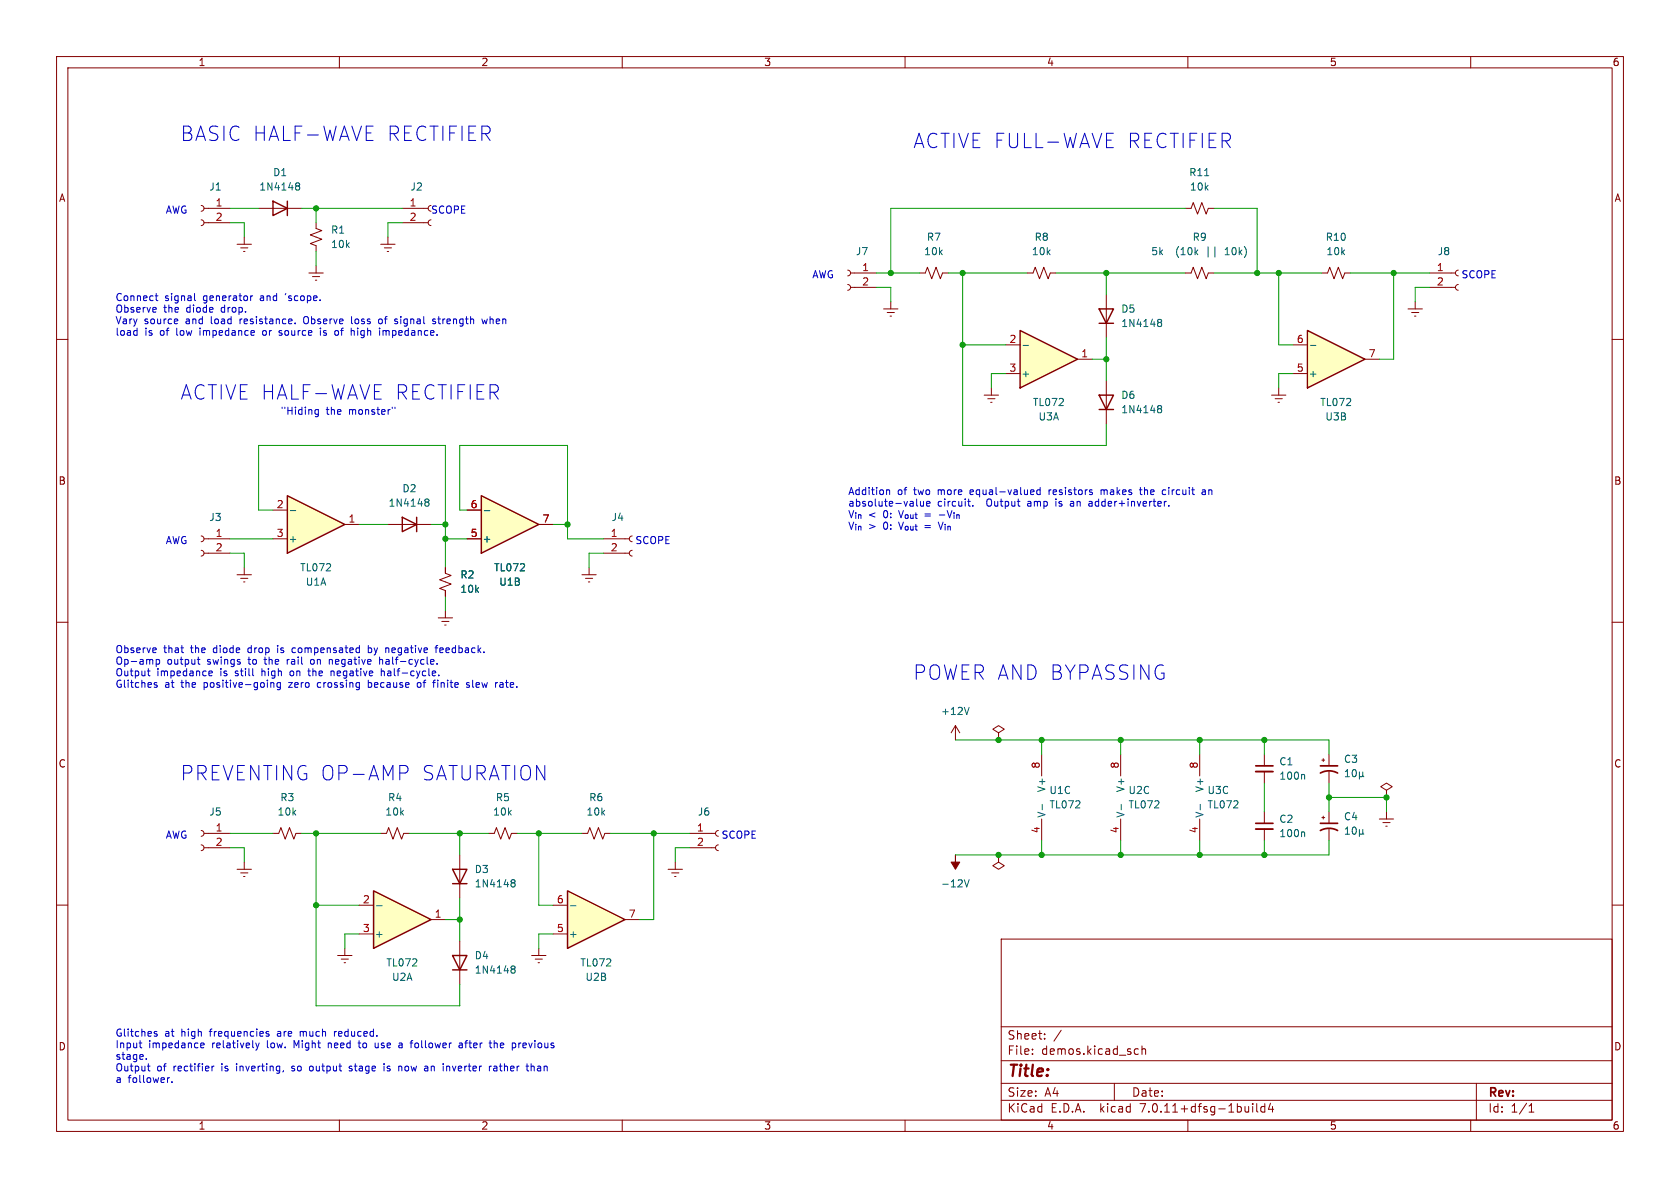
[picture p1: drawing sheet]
<svg xmlns="http://www.w3.org/2000/svg" width="297mm" height="210mm" viewBox="0 0 297 210" stroke-linecap="round" stroke-linejoin="round" font-family="sans-serif">
<g fill="none" stroke="#840000" stroke-width=".18">
<path d="M10 10h277v190h-277zM12 12h273v186h-273zM60 10v2M110 10v2M160 10v2M210 10v2M260 10v2M10 60h2M285 60h2M10 110h2M41.9 101.6h2.5M42.5 102.2h1.3"/>
<path d="M43.1 102.9h.2M43.2 100.3v1.3M285 110h2M10 160h2M48.3 147.3h1l.4-1 .7 2 .8-2 .7 2 .4-1h1M285 160h2M177 166h108v32h-108zM60 198v2M110 198v2M160 198v2M177 194.5h108M177 191.5h108"/>
<path d="M177 187.5h108M177 181.5h108M182.5 186.3v.1M182.5 185.5v.1M184.7 183.6v.1M184.7 182.8v.1M187.6 182.1l-1.3 2M197 191.5v3M200.8 185.4l.4 .1M201.2 186.3l-.4 .1M201.9 185.5l.2-.1 .4 .1v.9M201.9 184.9v1.5"/>
<path d="M210 198v2M221.5 195.1v.1M221.5 195.6v1M222.2 195.1v1.3l.2 .2M223.6 195.1v1.5M223.6 195.7l-.4-.1-.3 .3v.4l.1 .2h.6M224.6 195l-.4 1.1h1M225 195.6v1M260 198v2M261 191.5v6.5M270.3 196.6h.9M270.3 195.5l.4-.4v1.5"/>
</g>
<path d="M50.8 87.6l10.2 5.1-10.2 5.1z" fill="#ffffc2"/>
<path d="M50.8 87.6l10.2 5.1-10.2 5.1z" fill="none" stroke="#840000" stroke-width=".25"/>
<g fill="none" stroke="#840000" stroke-width=".18">
<path d="M55.9 39.4v1l1 .4-2 .7 2 .8-2 .8 1 .3v1.1M67.3 43.2h2.5M67.9 43.8h1.3M68.5 44.5h.2M68.6 41.9v1.3M35.6 97.3l.3 .1 .2 .4-.2 .4-.3 .1M35.6 94.7l.3 .2 .2 .4-.2 .3-.3 .2M36.1 95.3h4.5M36.1 97.8h4.5M48.3 90.2h2.5M48.3 95.3h2.5M61 92.7h2.5"/>
<path d="M59.7 168.9h2.5M60.3 169.5h1.3M60.8 170.2h.3M61 167.6v1.3"/>
</g>
<path d="M51.3 90.3h1" fill="none" stroke="#006464" stroke-width=".18"/>
<path d="M66 157.5l10.2 5.1-10.2 5z" fill="#ffffc2"/>
<path d="M48.3 35.6l2.5 1.2-2.5 1.3zM50.8 35.6v2.5M71.1 91.4l2.6 1.3-2.6 1.3zM73.7 91.4v2.6M66 157.5l10.2 5.1-10.2 5zM80 168.9h2.5l-1.2 2.6zM80 171.5h2.5" fill="none" stroke="#840000" stroke-width=".25"/>
<g fill="none" stroke="#840000" stroke-width=".18">
<path d="M45.7 36.8h7.6M41.9 43.2h2.5M42.5 43.8h1.3M43.1 44.5h.2M43.2 41.9v1.3M54.6 48.3h2.5M55.2 48.9h1.3M55.8 49.5h.2M55.9 47v1.3M68.6 92.7h7.6M168.9 128.3l-.8 1.2M168.9 128.3v2.5"/>
<path d="M168.9 128.3l.8 1.2M176.5 129.5l1-.6-1-.6-1 .6 1 .6v1.3M176.5 130.8h.1M223.5 133.4v2M223.5 136.4v2M233.7 134.4h.5M233.9 134.1v.5M234.9 133.4v2M234.9 136.4v2M245.1 139.7l1-.6-1-.7-1 .7 1 .6v1.3M67.3 147.3h1l.4-1 .8 2 .7-2 .8 2 .4-1h1M86.4 147.3h1l.4-1 .7 2 .8-2 .7 2 .4-1h1"/>
<path d="M118.1 153.7h2.5M118.7 154.3h1.3M119.3 154.9h.2M119.4 152.4v1.3M121.9 147.3h4.6M121.9 149.9h4.6M127 149.4l-.3 .1-.2 .3 .1 .4 .4 .2M127 146.8l-.3 .1-.2 .4 .1 .4 .4 .1M176.5 151.1v1.3l-1 .6 1 .7 1-.7-1-.6M176.5 151.1h.1M223.5 143.5v2M223.5 146.6v2"/>
<path d="M233.7 144.5h.5M233.9 144.3v.5M234.9 143.5v2M234.9 146.6v2M245.1 141h.1M63.5 160h2.5M63.5 165.1h2.5M76.2 162.6h2.5M81.3 166.4v7.6M94 168.9h2.5M94.6 169.5h1.3M95.1 170.2h.3"/>
<path d="M95.2 167.6v1.3"/>
</g>
<g fill="none" stroke="#006464" stroke-width=".18">
<path d="M52.4 32.8l.1 .1M52.4 32.4l.3-.1 .2 .2 .1 .1-.3 .3M52.5 32.9h.2M52.5 32.9h-.1M52.7 32.9l.3 .2-.1 .4-.2 .1-.3-.1M75.2 88.7l.2 .1M75.2 88.3l.4-.1 .2 .1v.2l-.2 .3M75.4 88.8h.2M75.4 88.8h-.2M75.6 88.8l.2 .2v.4l-.2 .1-.4-.1M171.3 125l-.4 1.3M230.5 136.9l.1 .2v.6"/>
<path d="M237.8 136.4l.4-.4v1.3M237.8 137.3h.8M239.2 136.2l.2-.2a.68 .68 0 0 1 .4 .7 .68 .68 0 0 1-.4 .6l-.2-.1-.1-.4zM240.3 136.5v1.2M240.3 137.1l.2 .2h.2l.2-.2M240.9 136.5v.6M240.9 137.1l.2 .2M170.5 155.5l.4 1.3 .4-1.3M230.5 147.1l.1 .1v.7M237.8 147.5h.8M237.8 146.6l.4-.4v1.3M239.2 146.3l.2-.1a.68 .68 0 0 1 .4 .6 .68 .68 0 0 1-.4 .7l-.2-.2-.1-.3z"/>
<path d="M240.3 147.3l.2 .2h.2l.2-.2M240.3 146.6v1.3M240.9 147.3l.2 .2M240.9 146.6v.7M66.6 160.1h.9M90.5 171.2l.1 .1M90.5 170.8h.3l.2 .1 .1 .2-.3 .2M90.6 171.3h.2M90.6 171.3l-.1 .1M90.8 171.3l.3 .2-.1 .4-.2 .1h-.3"/>
</g>
<path d="M168.9 151.1v1.3h.8l-.8 1.3-.8-1.3h.8z" fill="#840000" stroke="#840000" stroke-width=".18"/>
<path d="M222 135.4h3M233.4 136.7a3.2 3.2 0 0 1 3.1 0M233.4 135.4h3.1M222 145.5h3M233.4 146.8a3.2 3.2 0 0 1 3.1 0M233.4 145.5h3.1" fill="none" stroke="#840000" stroke-width=".3"/>
<path d="M222 136.4h3M222 146.6h3" fill="none" stroke="#840000" stroke-width=".33"/>
<path d="M85.1 87.6l10.1 5.1-10.1 5.1z" fill="#ffffc2"/>
<path d="M85.1 87.6l10.1 5.1-10.1 5.1zM80 153.7h2.5l-1.2 2.5zM80 156.2h2.5" fill="none" stroke="#840000" stroke-width=".25"/>
<g fill="none" stroke="#840000" stroke-width=".18">
<path d="M35.6 38.9l.3 .1 .2 .4-.2 .3-.3 .2M35.6 36.3l.3 .2 .2 .3-.2 .4-.3 .1M36.1 39.4h4.5M36.1 36.8h4.5M71.1 39.4h4.6M71.1 36.8h4.6M76.2 38.9l-.3 .1-.2 .4 .1 .3 .4 .2M252.7 50.8h4.6M252.7 48.3h4.6M257.8 50.3l-.4 .2-.1 .3 .1 .4 .4 .1M257.8 47.8l-.4 .1-.1 .3 .1 .4 .4 .2M224.8 69.9h2.5"/>
<path d="M225.4 70.5h1.3M225.9 71.1h.3M226.1 68.6v1.3M82.5 95.3h2.6M82.5 90.2h2.6M95.2 92.7h2.6M106.7 95.3h4.6M106.7 97.8h4.6M111.8 97.3l-.4 .1-.1 .4 .1 .3 .4 .2M111.8 94.7l-.4 .2-.1 .3 .1 .4 .4 .2M77.5 109.2h2.5M78.1 109.9h1.3"/>
<path d="M78.6 110.5h.3M78.7 100.3v1l1.1 .4-2.1 .8 2.1 .8-2.1 .7 1 .4v1M78.7 108v1.2M102.9 101.6h2.5M103.5 102.2h1.3M104 102.9h.3M104.1 100.3v1.3M184.1 133.4v3.8M198.1 133.4v3.8M212.1 133.4v3.8M81.3 151.1v7.7M102.9 147.3h1l.4-1 .7 2 .8-2 .8 2 .3-1h1"/>
<path d="M184.1 144.8v3.8M198.1 144.8v3.8M212.1 144.8v3.8M243.8 144.8h2.6M244.5 145.4h1.2M245 146.1h.2M245.1 143.5v1.3"/>
</g>
<path d="M85.6 90.3h1M90.5 156l.1 .1M90.5 155.6l.3-.1 .2 .1 .1 .2-.3 .3M90.6 156.1h.2M90.6 156.1h-.1M90.8 156.1l.3 .2-.1 .4-.2 .1-.3-.1M184.2 142.2v1M198.2 142.2v1M212.2 142.2v1" fill="none" stroke="#006464" stroke-width=".18"/>
<path d="M231.1 58.4l10.2 5.1-10.2 5.1z" fill="#ffffc2"/>
<path d="M194.3 54.6h2.5l-1.2 2.6zM194.3 57.2h2.5M231.1 58.4l10.2 5.1-10.2 5.1zM194.3 69.9h2.5l-1.2 2.5zM194.3 72.4h2.5" fill="none" stroke="#840000" stroke-width=".25"/>
<path d="M195.6 52.1v7.6M195.6 67.3v7.6M228.6 66h2.5M228.6 61h2.5M241.3 63.5h2.5" fill="none" stroke="#840000" stroke-width=".18"/>
<path d="M204.8 56.9l.1 .1M204.8 56.5h.3l.2 .1 .1 .2-.3 .2M204.9 57h.2M204.9 57l-.1 .1M205.1 57l.3 .2-.1 .4-.2 .1h-.3M204.8 71.8l.3-.1 .2 .1 .1 .2-.3 .2M204.8 72.2h.1M204.9 72.2h.2M204.9 72.2l-.1 .1M205.1 72.2l.3 .3-.1 .3-.2 .2-.3-.1M231.7 61.1h.9" fill="none" stroke="#006464" stroke-width=".18"/>
<path d="M180.3 58.4l10.2 5.1-10.2 5.1z" fill="#ffffc2"/>
<path d="M180.3 58.4l10.2 5.1-10.2 5.1z" fill="none" stroke="#840000" stroke-width=".25"/>
<g fill="none" stroke="#840000" stroke-width=".18">
<path d="M209.5 36.8h1.1l.3-1 .8 2 .8-2 .7 2 .4-1h1M149.9 50.3l.3 .1 .2 .4-.2 .4-.3 .1M149.9 47.8l.3 .1 .2 .4-.2 .3-.3 .2M150.4 50.8h4.5M150.4 48.3h4.5M156.2 54.6h2.5M156.8 55.2h1.3M157.4 55.9h.2M157.5 53.3v1.3M162.6 48.3h1l.4-1.1 .7 2.1 .8-2.1 .7 2.1 .4-1h1M181.6 48.3h1l.4-1.1 .8 2.1 .7-2.1 .8 2.1 .4-1h1M209.5 48.3h1.1l.3-1.1 .8 2.1 .8-2.1 .7 2.1 .4-1h1"/>
<path d="M233.7 48.3h1l.4-1.1 .7 2.1 .8-2.1 .8 2.1 .3-1h1.1M174 69.9h2.5M174.6 70.5h1.3M175.1 71.1h.3M175.3 68.6v1.3M177.8 61h2.5M177.8 66h2.5M190.5 63.5h2.5M41.9 153.7h2.5M42.5 154.3h1.3M43.1 154.9h.2M43.2 152.4v1.3"/>
</g>
<path d="M213 31.1h.7M216.6 45h.7M216.7 44.1h-.1M180.9 61.1h.9" fill="none" stroke="#006464" stroke-width=".18"/>
<path d="M100.3 157.5l10.2 5.1-10.2 5z" fill="#ffffc2"/>
<path d="M100.3 157.5l10.2 5.1-10.2 5z" fill="none" stroke="#840000" stroke-width=".25"/>
<g fill="none" stroke="#840000" stroke-width=".18">
<path d="M248.9 54.6h2.6M249.6 55.2h1.2M250.1 55.9h.2M250.2 53.3v1.3M82.5 95.3h2.6M82.5 90.2h2.6M95.2 92.7h2.6M78.7 100.3v1M78.7 104.4v1M35.6 149.4l.3 .1 .2 .4-.2 .3-.3 .2M35.6 146.8l.3 .2 .2 .3-.2 .4-.3 .1M36.1 149.9h4.5"/>
<path d="M36.1 147.3h4.5M97.8 165.1h2.5M97.8 160h2.5M110.5 162.6h2.5"/>
</g>
<path d="M85.6 90.3h1M100.9 160.1h.9" fill="none" stroke="#006464" stroke-width=".18"/>
<g fill="none" stroke="#0000c2" stroke-width=".18">
<path d="M195.6 26.1h1.2M195.6 23.6h1.2M24.1 58.4l.1 .1M24.2 58v1.3M24.2 59.2l-.1 .1M27.4 54.3l.2 .3-.6 .2M27.4 52.3h.5M27.6 55.1l-.2 .1M27.6 51.9v1.1l.3 .1M31.2 56.4l.2 .3-.6 .1M31.4 57.2h-.2M34.4 51.9v1.1l.2 .1"/>
<path d="M44.3 52.3v.8M44.7 52.3l-.4 .2M44.9 58.5l.1 .2-.6 .2M46.5 58.5l-.1 .2 .1 .5M49.3 59.2l.4 .1M49.7 58.4l-.4 .2 .1 .2 .3 .1M52.2 57.1v.1M53.9 56a.9 .9 0 0 0 0 1.2M56.6 58v.1M56.6 58.4v.9M59.4 58.4l.3 .1 .2 .2-.1 .5-.4 .1M62.1 56v1.1l.2 .1"/>
<path d="M62.5 58.4l.1 .2v.7M67.5 56.4h-.3l-.3 .2 .1 .5 .2 .1h.3M67.7 58.6l.4-.2 .2 .2M67.7 58.4v.9M69.9 56.4h.4M69.9 56.8l.4 .1v.2l-.2 .1h-.2M77 56.4h-.3l-.2 .2v.1l.5 .2v.3h-.5M77.4 56.4h.5M85.2 56.4l.2 .8 .3-.6 .2 .6 .3-.8M55.7 73l.2 .2h.4M56.3 72.4v1l-.3 .3-.3-.1M56.3 72.5l-.4-.1-.2 .2"/>
<path d="M69.3 72v.2M69.8 72v.2M156.7 86.7l.2-.1h.3l.1 .8M162.1 88.2v1.1l.1 .2M162.7 88.6l.1 .8 .3 .1 .2-.1M163.3 88.6v.9M163.8 89.1l.6-.2v-.2l-.4-.1-.2 .2 .1 .6h.5M165.9 92.3l.4 1.3M166.1 91h.9M171.1 88.6h.4M171.2 89.3l.3 .2M172 89.4v.1"/>
<path d="M182.4 86.6h.3l.1 .3-.6 .1M182.7 87.4h-.3M183.9 86.6h-.4l-.2 .2 .1 .6h.5M183.9 86.2v1.2M185.5 86.6v.8M185.7 86.6l-.2 .2M186.7 88.2v.1M186.7 88.6v.9M189.6 88.6l-.3 .1M189.7 89h-.3l-.2 .2 .1 .2 .4 .1M192.5 89.4h.6M192.5 88.7h.5"/>
<path d="M193.1 88.9l-.6 .2M194.7 86.6v.8M195 86.6l-.3 .1M201.4 86.6h.5M201.6 86.2v1.1l.3 .1M205.6 86.6h.5M205.6 87.4h.5M206.2 88.6l-.2 .1M206.6 89.4v.1M212.6 86.6h.4l.1 .8M213.1 86.9h-.4l-.2 .2 .2 .3h.4M26 118.6h.5"/>
<path d="M26.2 118.2v1.1l.3 .2M27.4 114.5l.2 .3-.6 .1M27.6 115.3l-.2 .1M27.6 116.6v1.2M27.6 116.6h.4l.2 .2-.1 .6h-.5M34.9 116.6h.5M35.1 116.1v1.1l.3 .2M36.9 119l.6-.1v-.2l-.4-.1-.2 .2 .1 .6h.5M49.1 114.1v.1M49.1 114.5v.9M50.8 116.6v.8M51 116.6l-.2 .2"/>
<path d="M51.4 118.7l-.1 .2 .1 .5M52.1 114.5h-.2l-.3 .3 .1 .5 .4 .1M54.4 118.6h.5M54.6 118.2v1.1l.3 .2M55.3 116.6h-.3l-.1 .2 .1 .5 .3 .1M58.2 116.7l.4-.1 .2 .2M58.5 118.7l.4-.1 .2 .2M58.5 118.6v.9M65.1 114.6l.4-.1 .2 .1M65.1 114.1v1.3M65.7 115.3l-.2 .1-.4-.1M67.1 116.7l.2-.1h.3l.1 .8"/>
<path d="M67.1 116.1v1.3M67.4 118.7l.2-.1 .3 .1 .1 .8M67.4 118.2v1.3M68.6 114.5l.1 .2v.7M76.9 114.5h.5M77.3 117.3v.1M77.4 114.1l-.3 .2v1.1M77.6 119.3v.2M77.9 114.5l-.1 .2v.5l.1 .2M78.4 114.8l-.6 .1M27.3 120.9l.5 .4-.2 .2-.3-.1M27.7 120.7h-.3l-.1 .1"/>
<path d="M47.9 120.8l.2-.1h.3v.8M47.9 120.7v.8M49.6 120.7h-.4l-.2 .2 .1 .5h.5M49.6 120.7v1l-.3 .2h-.3M56.3 120.7l-.2 .2v.4l.2 .2M65.1 120.2v1.3M65.1 121.4l.4 .1M65.5 120.7h-.4M70.7 135.3h.9a.69 .69 0 0 1 .6 .7 .69 .69 0 0 1-.6 .7h-.9M74.3 120.7h-.3l-.2 .2v.5l.2 .1 .3-.1M76.5 120.7h.5M83 120.7h-.4l-.1 .1v.2l.5 .1v.3h-.5"/>
<path d="M88.8 120.7h-.4M88.8 121h-.3l-.2 .2 .1 .2 .4 .1M24.6 184.4h.5M24.8 185.2h.3M25.9 187.1v.2M26 188.5h.5M26.2 188v1.1l.3 .2M27.3 182.6l.5 .3-.2 .3-.3-.1M27.7 182.4l-.3-.1-.1 .2M30 190.5l-.3 .1M30.4 191.2v.2M35.5 184.8l.6-.1-.1-.3h-.3l-.2 .2v.6h.5"/>
<path d="M37.5 188.5v.8M37.8 188.5l-.3 .2M45.2 184.4l.3 .8M45.5 185.2l-.3 .4M45.8 184.4l-.3 .8M47 182.6l.6 .3-.2 .3-.4-.1M47.5 182.4l-.3-.1-.2 .2M50.1 189.3l-.1 .2M51.6 189.3h.1M51.7 188.5l-.1 .1 .1 .3M53.1 182.3v.9M53.3 182.3l-.2 .2"/>
<path d="M55.1 188.5h-.3l-.1 .2 .1 .5 .3 .1M58 184.4v.8M58.2 184.4l-.2 .1M59.1 182.3v.9M59.5 182.3l-.4 .3M62.2 188.5h-.3l-.2 .2 .6 .4M62.3 189.1l-.2 .2h-.4M63.3 184.4h.5M63.5 184v1l.3 .2M66.3 185l.2 .2 .4-.1M67.9 188v.2M67.9 188.5v.8"/>
<path d="M68.4 189.3h.4M68.6 188.5l-.2 .1 .2 .3M70.7 184.4h.2l.2 .2v.6M70.9 188.5l.1 .1v.7M71.1 185.2h-.4M71.1 184.7h-.4M73.6 184.4l-.3 .2v.4l.3 .2M79.1 188.5l.4 .1v.7M81.2 184.4h.5v.8M81.7 184.7h-.4l-.2 .2 .2 .3h.4M82.2 184.4h.4M86.9 188.5h-.3"/>
<path d="M87.3 188.5h.5l.1 .8M87.4 184.5l.3-.1 .2 .2M87.4 184v1.2M87.9 188.8h-.5l-.2 .2 .2 .3h.5M91.7 184.4v.8M92.1 184.4l-.4 .2M93.9 188.6l.2-.1h.3v.8M93.9 188v1.3"/>
</g>
<g fill="none" stroke="#009600" stroke-width=".18">
<path d="M40.6 39.4h2.6v2.5M40.6 36.8h5.1M53.3 36.8h17.8M55.9 36.8v2.6M71.1 39.4h-2.5v2.5M209.5 36.8h-52v11.5M214.6 36.8h7.6v11.5M55.9 44.5v2.5M154.9 50.8h2.6v2.5M154.9 48.3h7.7M167.6 48.3h14M170.2 48.3v30.4h25.4v-3.8"/>
<path d="M186.7 48.3h22.8M195.6 48.3v3.8M195.6 59.7v7.6M214.6 48.3h19.1M226.1 48.3v12.7h2.5M238.8 48.3h13.9M246.4 48.3v15.2h-2.6M252.7 50.8h-2.5v2.5M170.2 61h7.6M177.8 66h-2.5v2.6M193 63.5h2.6M228.6 66h-2.5v2.6"/>
<path d="M40.6 97.8h2.6v2.5M40.6 95.3h7.7M48.3 90.2h-2.6v-11.5h33v21.6M63.5 92.7h5.1M76.2 92.7h2.5M78.7 95.3h3.8M82.5 90.2h-1.2v-11.5h19v16.6h6.4M97.8 92.7h2.5M106.7 97.8h-2.6v2.5M78.7 105.4v2.6M168.9 130.8h66v2.6M184.1 130.8v2.6"/>
<path d="M198.1 130.8v2.6M212.1 130.8v2.6M223.5 130.8v2.6M223.5 138.4v5.1M234.9 138.4v5.1M40.6 147.3h7.7M40.6 149.9h2.6v2.5M53.3 147.3h14M55.9 147.3v30.5h25.4v-3.8M72.4 147.3h14M81.3 147.3v3.8M81.3 158.8v7.6"/>
<path d="M91.4 147.3h11.5M95.2 147.3v12.7h2.6M107.9 147.3h14M115.6 147.3v15.3h-2.6M121.9 149.9h-2.5v2.5M184.1 148.6v2.5M198.1 148.6v2.5M212.1 148.6v2.5M223.5 148.6v2.5M234.9 148.6v2.5h-66M234.9 141h10.2v2.5M55.9 160h7.6"/>
<path d="M63.5 165.1h-2.5v2.5M78.7 162.6h2.6M97.8 165.1h-2.6v2.5"/>
</g>
<g fill="#009600" stroke="#009600" stroke-width=".18">
<circle cx="195.6" cy="48.3" r=".46"/>
<circle cx="170.2" cy="61" r=".46"/>
<circle cx="195.6" cy="63.5" r=".46"/>
<circle cx="170.2" cy="48.3" r=".46"/>
<circle cx="176.5" cy="130.8" r=".46"/>
<circle cx="115.6" cy="147.3" r=".46"/>
<circle cx="176.5" cy="151.1" r=".46"/>
<circle cx="184.1" cy="151.1" r=".46"/>
<circle cx="78.7" cy="92.7" r=".46"/>
<circle cx="78.7" cy="95.3" r=".46"/>
<circle cx="55.9" cy="36.8" r=".46"/>
<circle cx="223.5" cy="151.1" r=".46"/>
<circle cx="212.1" cy="151.1" r=".46"/>
<circle cx="245.1" cy="141" r=".46"/>
<circle cx="198.1" cy="151.1" r=".46"/>
<circle cx="212.1" cy="130.8" r=".46"/>
<circle cx="223.5" cy="130.8" r=".46"/>
<circle cx="184.1" cy="130.8" r=".46"/>
<circle cx="198.1" cy="130.8" r=".46"/>
<circle cx="234.9" cy="141" r=".46"/>
<circle cx="100.3" cy="92.7" r=".46"/>
<circle cx="157.5" cy="48.3" r=".46"/>
<circle cx="81.3" cy="147.3" r=".46"/>
<circle cx="81.3" cy="162.6" r=".46"/>
<circle cx="55.9" cy="147.3" r=".46"/>
<circle cx="55.9" cy="160" r=".46"/>
<circle cx="95.2" cy="147.3" r=".46"/>
<circle cx="222.2" cy="48.3" r=".46"/>
<circle cx="226.1" cy="48.3" r=".46"/>
<circle cx="246.4" cy="48.3" r=".46"/>
</g>
<g font-size="3.5" fill="#0000c2">
<text x="31.7" y="25.2">BASIC HALF-WAVE</text>
<text x="68.2" y="25.2">RECTIFIER</text>
<text x="161.3" y="26.4">ACTIVE FULL-WAVE</text>
<text x="199" y="26.4">RECTIFIER</text>
<text x="31.7" y="70.9">ACTIVE HALF-WAVE</text>
<text x="69.6" y="70.9">RECTIFIER</text>
<text x="161.3" y="120.4">POWER AND BYPASSING</text>
<text x="31.7" y="138.2">PREVENTING OP-AMP</text>
<text x="74.3" y="138.2">SATURATION</text>
</g>
<text font-size="2.8" fill="#840000" x="178" y="190.9">Title:</text>
<g font-size="2.1" fill="#840000">
<text x="178" y="184">Sheet:</text>
<text x="178" y="186.7">File:</text>
<text x="184.1" y="186.7">demos.kicad_sch</text>
<text x="178" y="196.9">KiCad</text>
<text x="178" y="194.1">Size:</text>
<text x="184.7" y="194.1">A4</text>
<text x="185.7" y="196.9">E.D.A.</text>
<text x="194.6" y="196.9">kicad</text>
<text x="200" y="194.1">Date:</text>
<text x="201.8" y="196.9">7.0.11+dfsg-1build4</text>
<text x="263" y="194.3">Rev:</text>
<text x="263" y="196.9">Id:</text>
<text x="267.1" y="196.9">1/1</text>
</g>
<g font-size="1.8" fill="#840000">
<text x="35" y="11.9">1</text>
<text x="85" y="11.9">2</text>
<text x="135" y="11.9">3</text>
<text x="185" y="11.9">4</text>
<text x="235" y="11.9">5</text>
<text x="285" y="11.9">6</text>
<text x="10.3" y="35.9">A</text>
<text x="285.3" y="35.9">A</text>
<text x="10.3" y="85.9">B</text>
<text x="285.3" y="85.9">B</text>
<text x="10.3" y="135.9">C</text>
<text x="285.3" y="135.9">C</text>
<text x="10.3" y="185.9">D</text>
<text x="285.3" y="185.9">D</text>
<text x="35" y="199.9">1</text>
<text x="85" y="199.9">2</text>
<text x="135" y="199.9">3</text>
<text x="185" y="199.9">4</text>
<text x="235" y="199.9">5</text>
<text x="285" y="199.9">6</text>
</g>
<g font-size="1.8" fill="#006464">
<text x="36.9" y="33.9">J1</text>
<text x="45.7" y="33.9">1N4148</text>
<text x="48.2" y="31.3">D1</text>
<text x="72.5" y="33.9">J2</text>
<text x="210.1" y="31.3">R11</text>
<text x="210.3" y="33.9">10k</text>
<text x="58.4" y="41.5">R1</text>
<text x="58.4" y="44">10k</text>
<text x="151.2" y="45.3">J7</text>
<text x="163.3" y="45.3">10k</text>
<text x="163.8" y="42.8">R7</text>
<text x="182.3" y="45.3">10k</text>
<text x="182.8" y="42.8">R8</text>
<text x="203.4" y="45.3">5k</text>
<text x="208" y="45.3">(10k</text>
<text x="210.7" y="42.8">R9</text>
<text x="213.5" y="45.3">||</text>
<text x="217.1" y="45.3">10k)</text>
<text x="234.3" y="42.8">R10</text>
<text x="234.4" y="45.3">10k</text>
<text x="254.1" y="45.3">J8</text>
<text x="198.1" y="55.5">D5</text>
<text x="198.1" y="58">1N4148</text>
<text x="180.5" y="66.9">+</text>
<text x="182.5" y="72">TL072</text>
<text x="198.1" y="70.7">D6</text>
<text x="231.3" y="66.9">+</text>
<text x="233.3" y="72">TL072</text>
<text x="183.5" y="74.5">U3A</text>
<text x="198.1" y="73.3">1N4148</text>
<text x="234.2" y="74.5">U3B</text>
<text x="68.6" y="89.8">1N4148</text>
<text x="71" y="87.2">D2</text>
<text x="36.9" y="92.3">J3</text>
<text x="108" y="92.3">J4</text>
<text x="50.9" y="96.1">+</text>
<text x="53" y="101.2">TL072</text>
<text x="85.2" y="96.1">+</text>
<text x="87.3" y="101.2">TL072</text>
<text x="54" y="103.7">U1A</text>
<text x="81.3" y="102.5">R2</text>
<text x="81.3" y="105">10k</text>
<text x="88.2" y="103.7">U1B</text>
<text x="166.3" y="126.6">+12V</text>
<text x="226.1" y="135.5">C1</text>
<text x="237.5" y="135.1">C3</text>
<text x="49.5" y="141.8">R3</text>
<text x="68.5" y="141.8">R4</text>
<text x="87.6" y="141.8">R5</text>
<text x="104.1" y="141.8">R6</text>
<text x="185" y="140.2" transform="rotate(-90 185 140.2)">V+</text>
<text x="185.4" y="140.6">U1C</text>
<text x="185.4" y="143.1">TL072</text>
<text x="199" y="140.2" transform="rotate(-90 199 140.2)">V+</text>
<text x="199.4" y="140.6">U2C</text>
<text x="199.4" y="143.1">TL072</text>
<text x="213" y="140.2" transform="rotate(-90 213 140.2)">V+</text>
<text x="213.4" y="140.6">U3C</text>
<text x="213.4" y="143.1">TL072</text>
<text x="226.1" y="138">100n</text>
<text x="36.9" y="144.4">J5</text>
<text x="49" y="144.4">10k</text>
<text x="68" y="144.4">10k</text>
<text x="87.1" y="144.4">10k</text>
<text x="103.6" y="144.4">10k</text>
<text x="123.3" y="144.4">J6</text>
<text x="185" y="144.7" transform="rotate(-90 185 144.7)">V-</text>
<text x="199" y="144.7" transform="rotate(-90 199 144.7)">V-</text>
<text x="213" y="144.7" transform="rotate(-90 213 144.7)">V-</text>
<text x="226.1" y="145.6">C2</text>
<text x="226.1" y="148.2">100n</text>
<text x="237.5" y="145.2">C4</text>
<text x="83.8" y="154.5">D3</text>
<text x="83.8" y="157.1">1N4148</text>
<text x="166.3" y="157.1">-12V</text>
<text x="66.2" y="166">+</text>
<text x="100.5" y="166">+</text>
<text x="68.2" y="171">TL072</text>
<text x="69.2" y="173.6">U2A</text>
<text x="83.8" y="169.8">D4</text>
<text x="83.8" y="172.3">1N4148</text>
<text x="102.5" y="171">TL072</text>
<text x="103.4" y="173.6">U2B</text>
</g>
<g font-size="1.8" fill="#0000c2">
<text x="29.2" y="37.9">AWG</text>
<text x="76.1" y="37.9">SCOPE</text>
<text x="20.3" y="53.3">Connect</text>
<text x="29.1" y="53.3">signal</text>
<text x="36" y="53.3">generator</text>
<text x="46.3" y="53.3">and</text>
<text x="50.9" y="53.3">'scope.</text>
<text x="143.5" y="49.3">AWG</text>
<text x="258.3" y="49.3">SCOPE</text>
<text x="20.3" y="55.4">Observe</text>
<text x="20.3" y="57.4">Vary</text>
<text x="20.3" y="59.4">load</text>
<text x="25.5" y="57.4">source</text>
<text x="25.6" y="59.4">is</text>
<text x="28.4" y="59.4">of</text>
<text x="28.9" y="55.4">the</text>
<text x="31.5" y="59.4">low</text>
<text x="32.9" y="57.4">and</text>
<text x="33.1" y="55.4">diode</text>
<text x="35.8" y="59.4">impedance</text>
<text x="37.6" y="57.4">load</text>
<text x="39.4" y="55.4">drop.</text>
<text x="42.8" y="57.4">resistance.</text>
<text x="47.1" y="59.4">or</text>
<text x="50.2" y="59.4">source</text>
<text x="54.4" y="57.4">Observe</text>
<text x="57.7" y="59.4">is</text>
<text x="60.5" y="59.4">of</text>
<text x="63" y="57.4">loss</text>
<text x="63.5" y="59.4">high</text>
<text x="68" y="57.4">of</text>
<text x="68.7" y="59.4">impedance.</text>
<text x="71.1" y="57.4">signal</text>
<text x="78" y="57.4">strength</text>
<text x="86.9" y="57.4">when</text>
<text x="49.5" y="73.4">&quot;Hiding</text>
<text x="57.7" y="73.4">the</text>
<text x="61.8" y="73.4">monster&quot;</text>
<text x="149.9" y="87.6">Addition</text>
<text x="149.9" y="89.6">absolute-value</text>
<text x="158.7" y="87.6">of</text>
<text x="161.7" y="87.6">two</text>
<text x="165.7" y="89.6">circuit.</text>
<text x="166.1" y="87.6">more</text>
<text x="172" y="87.6">equal-valued</text>
<text x="174.7" y="89.6">Output</text>
<text x="182.1" y="89.6">amp</text>
<text x="186.1" y="87.6">resistors</text>
<text x="187.3" y="89.6">is</text>
<text x="190.1" y="89.6">an</text>
<text x="193.6" y="89.6">adder+inverter.</text>
<text x="195.5" y="87.6">makes</text>
<text x="202.6" y="87.6">the</text>
<text x="206.8" y="87.6">circuit</text>
<text x="214" y="87.6">an</text>
<text x="149.9" y="91.7">V_{in}</text>
<text x="149.9" y="93.7">V_{in}</text>
<text x="153.5" y="91.7">&lt;</text>
<text x="153.5" y="93.7">&gt;</text>
<text x="156.3" y="91.7">0:</text>
<text x="156.3" y="93.7">0:</text>
<text x="159.3" y="91.7">V_{out}</text>
<text x="159.3" y="93.7">V_{out}</text>
<text x="163.9" y="91.7">=</text>
<text x="163.9" y="93.7">=</text>
<text x="166.7" y="91.7">-V_{in}</text>
<text x="166.7" y="93.7">V_{in}</text>
<text x="29.2" y="96.3">AWG</text>
<text x="112.2" y="96.3">SCOPE</text>
<text x="20.3" y="115.5">Observe</text>
<text x="20.3" y="117.6">Op-amp</text>
<text x="20.3" y="119.6">Output</text>
<text x="27.7" y="119.6">impedance</text>
<text x="28.9" y="115.5">that</text>
<text x="29.5" y="117.6">output</text>
<text x="33.8" y="115.5">the</text>
<text x="36.8" y="117.6">swings</text>
<text x="38" y="115.5">diode</text>
<text x="39.1" y="119.6">is</text>
<text x="41.9" y="119.6">still</text>
<text x="44.2" y="117.6">to</text>
<text x="44.3" y="115.5">drop</text>
<text x="46.7" y="119.6">high</text>
<text x="47.3" y="117.6">the</text>
<text x="49.7" y="115.5">is</text>
<text x="51.4" y="117.6">rail</text>
<text x="51.9" y="119.6">on</text>
<text x="52.5" y="115.5">compensated</text>
<text x="55.4" y="119.6">the</text>
<text x="55.8" y="117.6">on</text>
<text x="59.2" y="117.6">negative</text>
<text x="59.5" y="119.6">negative</text>
<text x="66.1" y="115.5">by</text>
<text x="68.3" y="117.6">half-cycle.</text>
<text x="68.6" y="119.6">half-cycle.</text>
<text x="69.4" y="115.5">negative</text>
<text x="78.5" y="115.5">feedback.</text>
<text x="20.3" y="121.7">Glitches</text>
<text x="29.1" y="121.7">at</text>
<text x="32.2" y="121.7">the</text>
<text x="36.3" y="121.7">positive-going</text>
<text x="51.6" y="121.7">zero</text>
<text x="56.8" y="121.7">crossing</text>
<text x="65.9" y="121.7">because</text>
<text x="74.8" y="121.7">of</text>
<text x="77.9" y="121.7">finite</text>
<text x="84" y="121.7">slew</text>
<text x="89.2" y="121.7">rate.</text>
<text x="29.2" y="148.3">AWG</text>
<text x="127.5" y="148.3">SCOPE</text>
<text x="20.3" y="183.3">Glitches</text>
<text x="20.3" y="185.4">Input</text>
<text x="26.3" y="185.4">impedance</text>
<text x="29.1" y="183.3">at</text>
<text x="32.2" y="183.3">high</text>
<text x="37.4" y="183.3">frequencies</text>
<text x="37.6" y="185.4">relatively</text>
<text x="47.5" y="185.4">low.</text>
<text x="49.5" y="183.3">are</text>
<text x="52.4" y="185.4">Might</text>
<text x="53.7" y="183.3">much</text>
<text x="58.6" y="185.4">need</text>
<text x="59.9" y="183.3">reduced.</text>
<text x="64.3" y="185.4">to</text>
<text x="67.3" y="185.4">use</text>
<text x="71.8" y="185.4">a</text>
<text x="74.1" y="185.4">follower</text>
<text x="82.8" y="185.4">after</text>
<text x="88.5" y="185.4">the</text>
<text x="92.6" y="185.4">previous</text>
<text x="20.3" y="187.4">stage.</text>
<text x="20.3" y="189.5">Output</text>
<text x="20.3" y="191.5">a</text>
<text x="22.6" y="191.5">follower.</text>
<text x="27.7" y="189.5">of</text>
<text x="30.8" y="189.5">rectifier</text>
<text x="39.4" y="189.5">is</text>
<text x="42.2" y="189.5">inverting,</text>
<text x="52.2" y="189.5">so</text>
<text x="55.6" y="189.5">output</text>
<text x="62.8" y="189.5">stage</text>
<text x="69.1" y="189.5">is</text>
<text x="71.9" y="189.5">now</text>
<text x="76.7" y="189.5">an</text>
<text x="80.2" y="189.5">inverter</text>
<text x="88.6" y="189.5">rather</text>
<text x="95.4" y="189.5">than</text>
</g>
<g font-size="1.8" fill="#a90000">
<text x="38" y="36.6">1</text>
<text x="38" y="39.1">2</text>
<text x="72.3" y="36.6">1</text>
<text x="72.3" y="39.1">2</text>
<text x="152.3" y="48">1</text>
<text x="152.3" y="50.5">2</text>
<text x="253.9" y="48">1</text>
<text x="253.9" y="50.5">2</text>
<text x="178.4" y="60.7">2</text>
<text x="178.4" y="65.8">3</text>
<text x="191.1" y="63.2">1</text>
<text x="229.2" y="65.8">5</text>
<text x="229.2" y="60.7">6</text>
<text x="241.9" y="63.2">7</text>
<text x="48.8" y="89.9">2</text>
<text x="83.1" y="89.9">6</text>
<text x="38" y="95">1</text>
<text x="48.8" y="95">3</text>
<text x="61.5" y="92.5">1</text>
<text x="83.1" y="95">5</text>
<text x="95.8" y="92.5">7</text>
<text x="107.9" y="95">1</text>
<text x="38" y="97.5">2</text>
<text x="107.9" y="97.5">2</text>
<text x="183.9" y="136" transform="rotate(-90 183.9 136)">8</text>
<text x="197.9" y="136" transform="rotate(-90 197.9 136)">8</text>
<text x="211.8" y="136" transform="rotate(-90 211.8 136)">8</text>
<text x="38" y="147.1">1</text>
<text x="38" y="149.6">2</text>
<text x="123.1" y="147.1">1</text>
<text x="123.1" y="149.6">2</text>
<text x="183.9" y="147.4" transform="rotate(-90 183.9 147.4)">4</text>
<text x="197.9" y="147.4" transform="rotate(-90 197.9 147.4)">4</text>
<text x="211.8" y="147.4" transform="rotate(-90 211.8 147.4)">4</text>
<text x="64.1" y="159.8">2</text>
<text x="98.4" y="159.8">6</text>
<text x="64.1" y="164.8">3</text>
<text x="76.8" y="162.3">1</text>
<text x="98.4" y="164.8">5</text>
<text x="111.1" y="162.3">7</text>
</g>
</svg>
